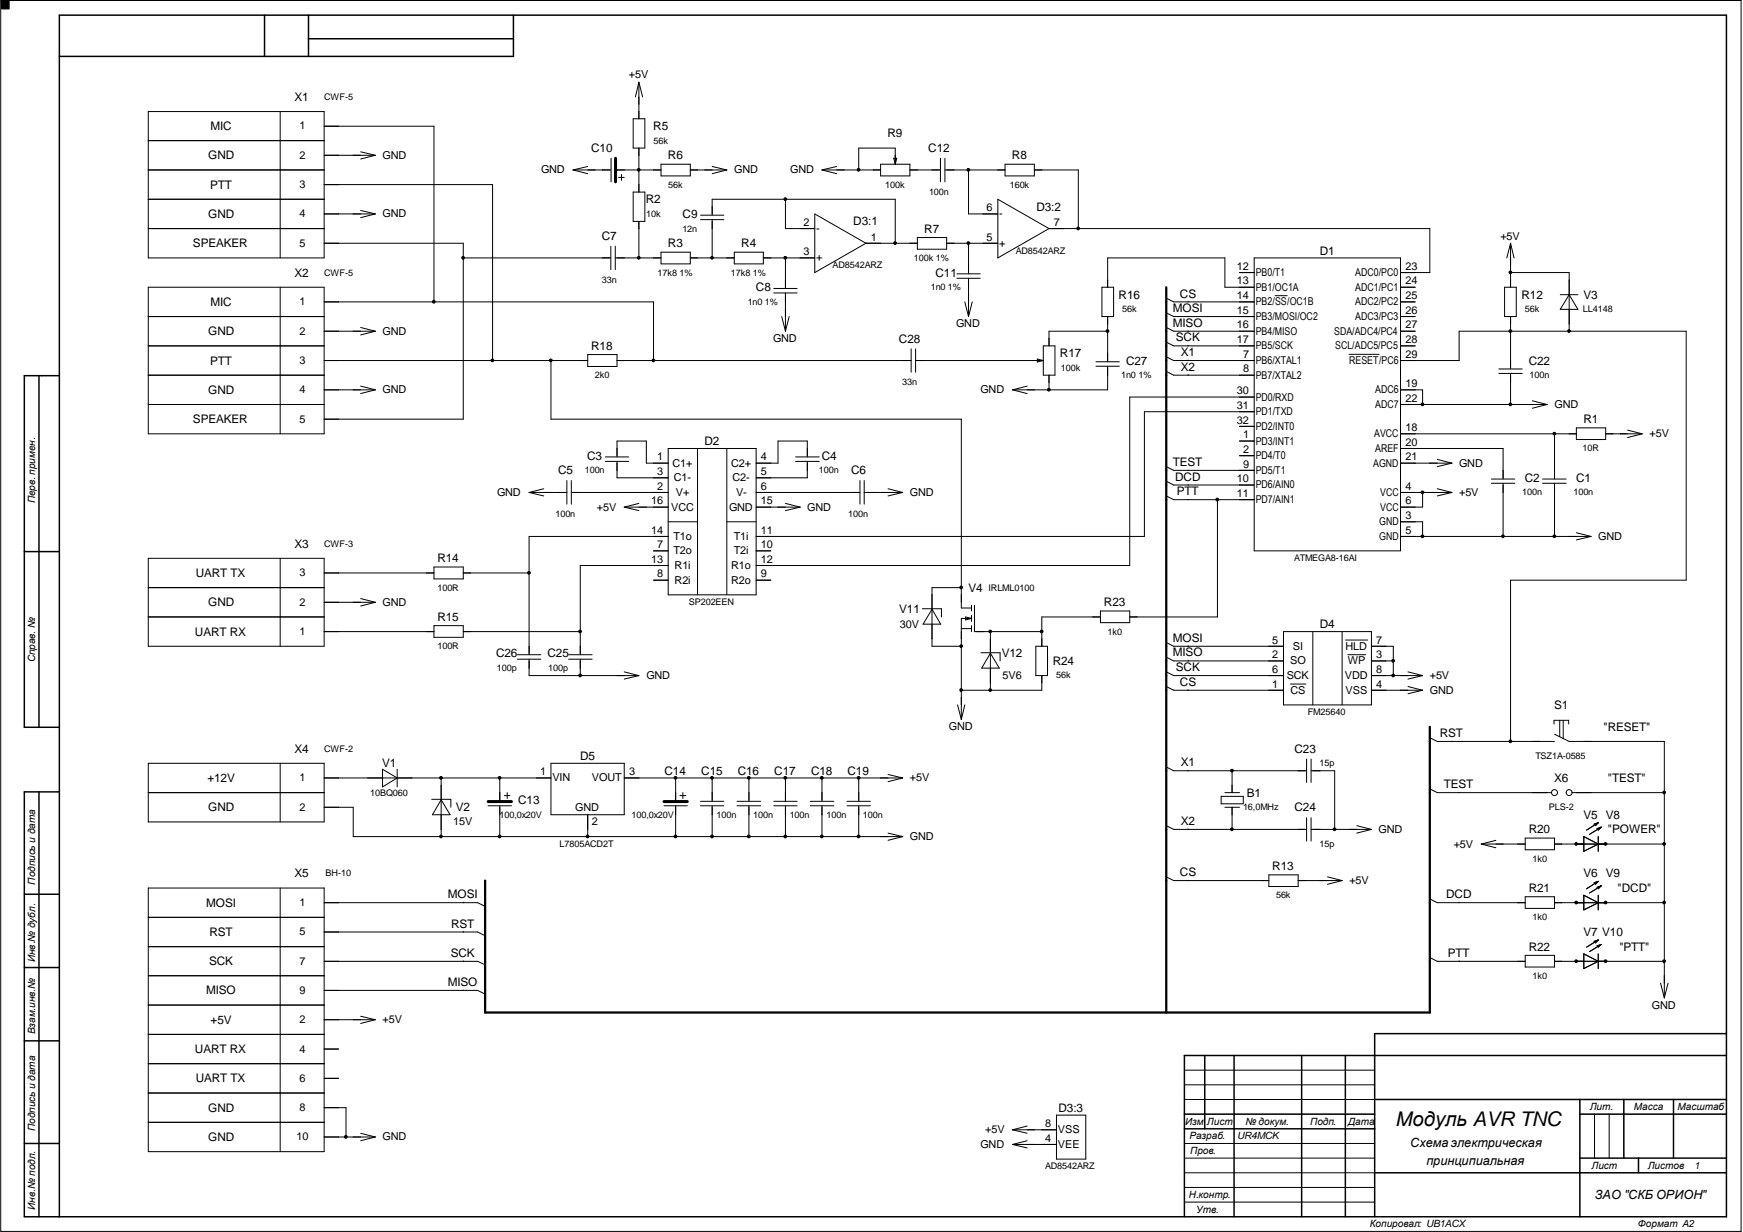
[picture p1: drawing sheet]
<svg xmlns="http://www.w3.org/2000/svg" width="297mm" height="210mm" viewBox="0 0 297 210" stroke-linecap="round" stroke-linejoin="round" font-family="sans-serif">
<g fill="none" stroke="#000" stroke-width=".25">
<path d="M45.1 2.6v7M52.6 2.6v7M52.6 6.6h34.9M87.5 2.6v7h-77.4M6.6 64v59.9M10.1 64h-6v59.9h6M4.1 94h6M6.6 134.9v72.4M10.1 134.9h-6v72.4h290.1v-204.7h-284.1v204.7M4.1 152.4h6M4.1 177.3h6M4.1 164.8h6"/>
<path d="M205.3 179.8v12.5M210.3 179.8v27.5M221.8 179.8v27.5M229.3 179.8v27.5M294.2 176.1h-59.9v31.2M294.2 179.8h-92.4v27.5M4.1 194.8h6M201.8 192.3h32.5M201.8 189.8h32.5M234.3 199.8h59.9M234.3 187.3h59.9M269.2 187.3v20"/>
<path d="M269.2 189.8h25M269.2 197.3h25M276.7 187.3v10M279.2 197.3v2.5M285.2 187.3v10"/>
</g>
<g fill="none" stroke="#000" stroke-width=".17">
<path d="M.1 .1h296.6v209.7h-296.6zM.3 .3h1.3v1.2h-1.3zM25.3 19h29.9v24.9h-29.9zM47.7 19v24.9M108.9 14v6.2M108.9 14l.6 2.5M108.9 14l-.6 2.5M25.3 29h29.9M25.3 38.9h29.9M25.3 34h29.9M25.3 24h29.9M55.2 31.5h28.7v29.9"/>
<path d="M55.2 21.5h18.8v29.9M55.2 36.4h8.8M55.2 26.5h8.8M61.5 35.9l2.5 .5M61.5 25.9l2.5 .6M64 36.4l-2.5 .7M64 26.5l-2.5 .6M97.7 29h6.4M97.7 29l2.5 .6M100.2 28.4l-2.5 .6M104.1 27v4M104.9 29h7.7"/>
<path d="M105.4 30.2h1M105.9 29.7v1M107.9 20.2h2v5h-2zM107.9 32.7h2v5h-2zM108.7 28.8h.3v.3h-.3zM108.9 25.2v7.5M108.9 37.7v6.2M112.6 28h5v2h-5zM117.6 29h6.3M119.4 37.4h4M119.4 36.7h4M121.4 36.7v-2.7h31.2v7.4"/>
<path d="M121.4 37.4v6.5M121.4 28.4l2.5 .6M123.9 29l-2.5 .6M133.7 33.8h.3v.3h-.3zM133.9 34v4.9h4.9M138.8 36.4l8.8 5-8.8 5zM140.1 29h10M140.1 29l2.5 .6M142.6 28.4l-2.5 .6M146.1 28.8h.4v.3h-.4zM150.1 28h5v2h-5zM152.3 27h.5l-.2 1z"/>
<path d="M152.6 28v-2.8h-6.3v3.8M155.1 29h5.2M160.3 27v4M161 29h10.3M161 27v4M164.9 28.8h.3v.3h-.3zM165.1 29v7.4h4.9M170 34l8.8 4.9-8.8 5zM171.3 28h5v2h-5zM176.3 29h7.5v9.9M178.8 38.9h64.9v7.5h-5M183.6 38.8h.3v.3h-.3z"/>
<path d="M25.3 48.9h29.9v25h-29.9zM25.3 58.9h29.9M25.3 53.9h29.9M47.7 48.9v25M55.2 41.4h23.7v30h-23.7M55.2 51.4h56.2v10M55.2 56.4h8.8M61.5 55.8l2.5 .6M64 56.4l-2.5 .7M73.8 51.2h.3v.4h-.3zM78.8 43.7h.3v.4h-.3zM78.9 43.9h25.2"/>
<path d="M104.1 42v3.9M104.9 43.9h7.7M104.9 42v3.9M108.7 43.7h.3v.4h-.3zM112.6 43h5v2h-5zM117.6 43.9h7.5M121.2 43.7h.3v.4h-.3zM125.1 43h5v2h-5zM130.1 43.9h8.7M131.9 49.9h3.9M131.9 49.1h3.9M133.2 53.9l.7 2.5"/>
<path d="M133.7 43.7h.3v.4h-.3zM133.9 43.9v5.2M133.9 49.9v6.5M134.5 53.9l-.6 2.5M147.6 41.4h8.7M152.4 41.2h.3v.4h-.3zM155.3 59.4v4M156 59.4v4M156.3 40.5h5v2h-5zM161.3 41.4h8.7M163.1 47.4h3.9M163.1 46.7h3.9"/>
<path d="M164.4 51.4l.7 2.5M164.9 41.2h.3v.4h-.3zM165.1 41.4v5.3M165.1 47.4v6.5M165.7 51.4l-.6 2.5M177.8 58.9h2v5h-2zM187.8 48.9h2v5h-2zM188.6 56.2h.3v.4h-.3zM188.8 48.9v-5h19.9v5h5M188.8 56.4h-10v2.5M188.8 53.9v7.7M198.8 58.3l1.2 .6h13.7"/>
<path d="M198.8 53.3l1.2 .6h13.7M198.8 50.8l1.2 .6h13.7M198.8 55.8l1.2 .6h13.7M202.5 51.4h.1M202.5 53.9h.1M202.5 56.4h.1M202.5 58.8v.1M211.2 46.4h2.5M217.3 50.4h2.1M238.6 43.9h-24.9v50h24.9M238.7 48.9h2.5M238.7 58.9h2.5"/>
<path d="M238.7 53.9h2.5M238.7 51.4h2.5M238.7 56.4h2.5M238.7 43.9v50M256.4 48.9h2v5h-2zM257.2 46.2h.4v.4h-.4zM257.2 56.2h.4v.4h-.4zM257.4 46.4h10v10M257.4 41.4v7.5M257.4 53.9v9M257.4 41.4l.6 2.5M257.4 41.4l-.6 2.5"/>
<path d="M265.9 50.2h3M267.2 56.2h.3v.4h-.3zM267.4 50.2l1.5 2.5h-3zM25.3 68.9h29.9M25.3 63.9h29.9M55.2 66.4h8.8M55.2 61.4h45M61.5 65.8l2.5 .6M64 66.4l-2.5 .7M83.7 61.2h.4v.4h-.4zM93.7 61.2h.3v.4h-.3zM93.9 61.4v10h69.9v32.2h1.8"/>
<path d="M100.2 60.4h5v2h-5zM103.2 78.6h3.9M103.2 77.9h3.9M105.2 77.9v-2.8h4.9v3.8h3.8M105.2 78.6v2.8h8.7M105.2 61.4h50.1M111.2 61.2h.3v.4h-.3zM113.9 76.4h15v24.9h-15zM118.9 76.4v24.9M123.9 76.4v24.9M135.6 78.6h4M135.6 77.9h4"/>
<path d="M137.6 77.9v-2.8h-5v3.8h-3.7M137.6 78.6v2.8h-8.7M156 61.4h21.8M172.5 66.4l2.5 .7M175 65.8l-2.5 .6M176.8 61.2l1 .2-1 .3zM178.6 66.2h.3v.4h-.3zM178.8 63.9v2.5M186.8 62.4h4M186.8 61.6h4M188.8 62.4v4h-16.3M198.8 79.5l1.2 .6h13.7"/>
<path d="M198.8 60.8l1.2 .6h13.7M198.8 63.3l1.2 .6h13.7M202.5 61.3v.1M202.5 63.8v.1M211.2 75.1h2.5M211.2 77.6h2.5M211.2 72.6h2.5M213.7 70.1h-18.7v21.3h-66.1M213.7 67.6h-21.2v28.8h-63.6M229.9 60.4h5.1M238.7 78.9h8.7M238.7 66.4h3.7v2.5"/>
<path d="M238.7 61.4h10v-5h38.7v42.4h-30v27.5M238.7 76.4h17.5v5.2M238.7 68.9h24.9M238.7 73.9h29.9M242.2 68.7h.4v.4h-.4zM244.9 78.3l2.5 .6M247.4 78.9l-2.5 .6M255.4 63.6h4M255.4 62.9h4M257.2 68.7h.4v.4h-.4zM257.4 63.6v5.3M261.2 68.3l2.4 .6"/>
<path d="M263.6 68.9l-2.4 .7M264.7 73.7h.4v.3h-.4zM264.9 73.9v7.7M268.6 72.9h5v2h-5zM273.6 73.9h6.3M277.4 73.3l2.5 .6M279.9 73.9l-2.5 .6M25.3 95.1h29.9v15h-29.9zM47.7 95.1v15M55.2 97.6h18.8M74 96.6h4.9v2h-4.9zM78.9 97.6h11.3"/>
<path d="M90 97.4h.3v.4h-.3zM90.2 83.9h6.4M90.2 83.9l2.5 .6M92.7 83.3l-2.5 .6M96.6 81.9v4M97.4 83.9h16.5M97.4 81.9v4M106.4 86.4h7.5M106.4 86.4l2.5 .6M108.9 85.8l-2.5 .6M111.4 98.8h2.5M111.4 93.9h2.5"/>
<path d="M113.9 96.4h-15v15.1M113.9 91.4h-23.7v20.1M113.9 88.9h5M123.9 88.9h5M128.9 86.4h7.5M128.9 83.9h17.7M128.9 98.8h2.5M128.9 93.9h2.5M133.9 85.8l2.5 .6M136.4 86.4l-2.5 .6M146.6 81.9v4M147.3 83.9h6.5"/>
<path d="M147.3 81.9v4M151.3 83.3l2.5 .6M153.8 83.9l-2.5 .6M163.6 99.9h.4v.4h-.4zM198.8 84.5l1.2 .6h13.7M198.8 82l1.2 .6h13.7M202.5 80.1h.1M202.5 82.6h.1M202.5 85.1h.1M207.3 84.9h.3v.4h-.3zM207.5 85.1v20h-15M238.7 83.9h8.7"/>
<path d="M238.7 88.9h3.7v2.5M238.7 91.4h32.4M242.2 91.2h.4v.3h-.4zM242.2 83.7h.4v.3h-.4zM242.4 83.9v2.5h-3.7M244.9 83.3l2.5 .6M247.4 83.9l-2.5 .6M254.2 82.3h3.9M254.2 81.6h3.9M256 91.2h.3v.3h-.3zM256.2 82.3v9.1M262.9 82.3h4"/>
<path d="M262.9 81.6h4M264.7 91.2h.4v.3h-.4zM264.9 82.3v9.1M268.6 90.8l2.5 .6M271.1 91.4l-2.5 .6M25.3 100.1h29.9M25.3 105.1h29.9M55.2 107.6h18.8M55.2 102.6h8.8M61.5 102l2.5 .6M64 102.6l-2.5 .7M74 106.6h4.9v2h-4.9z"/>
<path d="M78.9 107.6h20M88.2 112.3h4M88.2 111.5h4M90.2 112.3v2.8h18.7M96.9 112.3h4M96.9 111.5h4M98.7 114.9h.3v.3h-.3zM98.7 107.4h.3v.3h-.3zM98.9 112.3v2.8M106.4 114.5l2.5 .6M108.9 115.1l-2.5 .6M157.2 103.7h3.2v1.4"/>
<path d="M158.8 103.8l1.5 2.5h-3zM163.6 117.4h.4v.3h-.4zM163.6 109.9h.4v.3h-.4zM163.8 100.1h-5v10h5M163.8 107.1h1.8M164.5 105.1l1.1 .3-1.1 .2zM165.6 105.4h-1.8v17.2M165.6 103.1v1M165.6 104.9v1M165.6 106.6v1M166.1 103.1v4.5h11.4M167.2 111.2h3.2v1.4"/>
<path d="M168.6 117.4h.3v.3h-.3zM168.6 107.4h.3v.3h-.3zM168.8 107.6v10M168.8 111.3l1.5 2.5h-3zM176.5 110.1h2v5h-2zM177.3 107.4h.4v.3h-.4zM177.5 115.1v2.5h-13.7M187.5 105.1h-10v5M187.5 104.1h5v2h-5zM198.8 114.5l1.2 .6h18.7M198.8 112l1.2 .6h18.7M198.8 109.5l1.2 .6h18.7"/>
<path d="M198.8 117l1.2 .6h18.7M202.5 110v.1M202.5 112.5v.1M202.5 115v.1M202.5 117.5v.1M218.7 107.6h15v12.5h-15zM219.9 116.5h2.6M223.7 107.6v12.5M228.7 107.6v12.5M229.3 109.1h3.8M229.7 111.5h3M233.7 115.1h8.7"/>
<path d="M233.7 112.6h3.7M233.7 110.1h3.7v5M233.7 117.6h8.7M237.2 114.9h.4v.3h-.4zM237.2 112.4h.4v.3h-.4zM239.9 114.5l2.5 .6M239.9 117l2.5 .6M242.4 115.1l-2.5 .6M242.4 117.6l-2.5 .6M25.3 135h29.9M25.3 130h29.9v10h-29.9zM47.7 130v10"/>
<path d="M55.2 137.5h5v5h93.6M55.2 132.5h38.7M65.2 131.1l2.5 1.4-2.5 1.6zM67.7 131.1v3M73.6 136.2h3.2v1.3M75 132.3h.3v.4h-.3zM75.2 132.5v10M75.2 136.3l1.5 2.5h-3zM83.2 137.3h4M85 132.3h.3v.4h-.3zM85.2 132.5v4.1M85.2 137.3v5.2"/>
<path d="M85.9 135.6h1M86.4 135v1.1M93.9 130h12.5v8.8h-12.5zM100.2 138.8v3.7M106.4 132.5h47.4M113.2 137.3h3.9M114.9 132.3h.4v.4h-.4zM115.1 132.5v4.1M115.1 137.3v5.2M115.9 135.6h1M116.4 135v1.1M119.4 137.3h4"/>
<path d="M119.4 136.5h4M121.2 132.3h.3v.4h-.3zM121.4 132.5v4M121.4 137.3v5.2M125.6 137.3h4M125.6 136.5h4M127.4 132.3h.4v.4h-.4zM127.6 132.5v4M127.6 137.3v5.2M131.9 137.3h3.9M131.9 136.5h3.9M133.7 132.3h.3v.4h-.3z"/>
<path d="M133.9 132.5v4M133.9 137.3v5.2M138.1 137.3h4M138.1 136.5h4M139.9 132.3h.3v.4h-.3zM140.1 132.5v4M140.1 137.3v5.2M144.4 137.3h3.9M144.4 136.5h3.9M146.1 132.3h.4v.4h-.4zM146.3 132.5v4M146.3 137.3v5.2"/>
<path d="M151.3 132l2.5 .5M153.8 132.5l-2.5 .7M163.2 120.1l.6 2.5M164.4 120.1l-.6 2.5M198.8 130.7l1.2 .6h22.7M202.5 131.2v.1M208.1 135.7h3.8v1.2h-3.8zM208.7 137.5h2.5M208.7 135h2.5M209.8 131.1h.3v.4h-.3zM210 131.3v3.7M210 137.5v3.8"/>
<path d="M222.7 129.3v4M222.7 139.3v4M223.4 131.3h4.1v10M223.4 129.3v4M223.4 139.3v4M243.7 134.4l1.2 .6h19.5M243.7 125.7l1.2 .6h20M247.4 126.3h.1M248.7 135h.1M257.2 126.1h.4v.4h-.4zM264.8 123.4v-.7h2.5v.7M264.9 125.1l2.5 1.2h16.2v43.7"/>
<path d="M265.8 122.7v2.8M266.4 122.7v3.2M267.9 135h15.7M283.4 134.8h.4v.4h-.4zM25.3 151.3h29.9v44.9h-29.9zM25.3 156.3h29.9M47.7 151.3v44.9M55.2 158.8h26.2l1.3 .6M55.2 153.8h26.2l1.3 .6M75 142.3h.3v.4h-.3zM78.9 153.7v.1M78.9 158.7v.1"/>
<path d="M85 142.3h.3v.4h-.3zM100 142.3h.3v.4h-.3zM114.9 142.3h.4v.4h-.4zM121.2 142.3h.3v.4h-.3zM127.4 142.3h.4v.4h-.4zM133.7 142.3h.3v.4h-.3zM139.9 142.3h.3v.4h-.3zM146.1 142.3h.4v.4h-.4zM151.3 141.9l2.5 .6M153.8 142.5l-2.5 .7M198.8 149.4l1.2 .6h16.2M198.8 140.7l1.2 .6h22.7"/>
<path d="M202.5 141.2v.1M202.5 150h.1M209.8 141.1h.3v.3h-.3zM216.2 149.1h5v1.9h-5zM221.2 150h7.5M223.4 141.3h10.3M226.2 149.4l2.5 .6M227.3 141.1h.3v.3h-.3zM228.7 150l-2.5 .7M231.2 140.7l2.5 .6M233.7 141.3l-2.5 .6M243.7 153.2l1.2 .6h15"/>
<path d="M248.7 153.7v.1M252.4 143.8h7.5M252.4 143.8l2.5 .6M254.9 143.2l-2.5 .6M259.9 142.8h5v2h-5zM259.9 152.8h5v2h-5zM264.9 153.8h18.7M264.9 143.8h18.7M268.4 153.6h.4v.3h-.4zM268.4 143.6h.4v.3h-.4zM269.9 142.5l2.5 1.3-2.5 1.2zM269.9 152.5l2.5 1.3-2.5 1.2z"/>
<path d="M272.4 142.5v2.5M272.4 152.5v2.5M272.4 150.2l-.5 .5M272.4 150.2l-.8 .2M272.4 150.2l-2 1.2M272.4 140.2l-.5 .5M272.4 140.2l-.8 .2M272.4 140.2l-2 1.2M272.9 150.9l-.7 .3M272.9 150.9l-.5 .5M272.9 150.9l-2 1.2M272.9 140.9l-.7 .3"/>
<path d="M272.9 140.9l-.5 .5M272.9 140.9l-2 1.3M273.4 153.6h.4v.3h-.4zM273.4 143.6h.4v.3h-.4zM283.4 153.6h.4v.3h-.4zM283.4 143.6h.4v.3h-.4zM25.3 176.2h29.9M25.3 171.2h29.9M25.3 161.3h29.9M25.3 166.2h29.9M55.2 168.7h26.2l1.3 .7M55.2 163.8h26.2l1.3 .6"/>
<path d="M55.2 173.7h8.8M55.2 178.7h2.5M61.5 173.1l2.5 .6M64 173.7l-2.5 .7M78.9 163.7v.1M78.9 168.7h.1M243.7 163.2l1.2 .6h15M248.7 163.7v.1M259.9 162.8h5v2h-5zM264.9 163.8h18.7M268.4 163.6h.4v.3h-.4zM269.9 162.5l2.5 1.3-2.5 1.2z"/>
<path d="M272.4 160.1l-.5 .6M272.4 160.1l-.8 .3M272.4 162.5v2.5M272.4 160.1l-2 1.3M272.9 160.9l-.7 .3M272.9 160.9l-.5 .5M272.9 160.9l-2 1.2M273.4 163.6h.4v.3h-.4zM283 167.5l.6 2.5M283.4 163.6h.4v.3h-.4zM284.3 167.5l-.7 2.5M25.3 191.2h29.9"/>
<path d="M25.3 186.2h29.9M25.3 181.2h29.9M55.2 193.7h8.8M55.2 188.7h3.8v5M55.2 183.7h2.5M58.8 193.5h.3v.3h-.3zM61.5 193.1l2.5 .6M64 193.7l-2.5 .7M172.5 195h7.5M172.5 192.5h7.5M172.5 195l2.5 .6M172.5 192.5l2.5 .6"/>
<path d="M175 194.4l-2.5 .6M175 191.9l-2.5 .6M180 190h5v7.5h-5zM201.8 199.8h32.5M201.8 197.3h32.5M201.8 194.8h32.5M201.8 187.3h32.5M201.8 184.8h32.5M201.8 182.3h32.5M271.7 189.8v7.5M274.2 189.8v7.5M201.8 204.8h32.5"/>
<path d="M201.8 202.3h32.5"/>
<circle cx="264.9" cy="135" r=".5"/>
<circle cx="267.4" cy="135" r=".51"/>
</g>
<g fill="#000">
<path d="M.3 .3h1.3v1.2h-1.3z" fill-rule="evenodd"/>
<path d="M108.7 28.8h.3v.3h-.3z" fill-rule="evenodd"/>
<path d="M133.7 33.8h.3v.3h-.3z" fill-rule="evenodd"/>
<path d="M146.1 28.8h.4v.3h-.4z" fill-rule="evenodd"/>
<path d="M164.9 28.8h.3v.3h-.3z" fill-rule="evenodd"/>
<path d="M183.6 38.8h.3v.3h-.3z" fill-rule="evenodd"/>
<path d="M73.8 51.2h.3v.4h-.3z" fill-rule="evenodd"/>
<path d="M78.8 43.7h.3v.4h-.3z" fill-rule="evenodd"/>
<path d="M108.7 43.7h.3v.4h-.3z" fill-rule="evenodd"/>
<path d="M121.2 43.7h.3v.4h-.3z" fill-rule="evenodd"/>
<path d="M133.7 43.7h.3v.4h-.3z" fill-rule="evenodd"/>
<path d="M152.4 41.2h.3v.4h-.3z" fill-rule="evenodd"/>
<path d="M164.9 41.2h.3v.4h-.3z" fill-rule="evenodd"/>
<path d="M188.6 56.2h.3v.4h-.3z" fill-rule="evenodd"/>
<path d="M257.2 46.2h.4v.4h-.4z" fill-rule="evenodd"/>
<path d="M257.2 56.2h.4v.4h-.4z" fill-rule="evenodd"/>
<path d="M267.2 56.2h.3v.4h-.3z" fill-rule="evenodd"/>
<path d="M83.7 61.2h.4v.4h-.4z" fill-rule="evenodd"/>
<path d="M93.7 61.2h.3v.4h-.3z" fill-rule="evenodd"/>
<path d="M111.2 61.2h.3v.4h-.3z" fill-rule="evenodd"/>
<path d="M178.6 66.2h.3v.4h-.3z" fill-rule="evenodd"/>
<path d="M242.2 68.7h.4v.4h-.4z" fill-rule="evenodd"/>
<path d="M257.2 68.7h.4v.4h-.4z" fill-rule="evenodd"/>
<path d="M264.7 73.7h.4v.3h-.4z" fill-rule="evenodd"/>
<path d="M90 97.4h.3v.4h-.3z" fill-rule="evenodd"/>
<path d="M207.3 84.9h.3v.4h-.3z" fill-rule="evenodd"/>
<path d="M242.2 91.2h.4v.3h-.4z" fill-rule="evenodd"/>
<path d="M242.2 83.7h.4v.3h-.4z" fill-rule="evenodd"/>
<path d="M256 91.2h.3v.3h-.3z" fill-rule="evenodd"/>
<path d="M264.7 91.2h.4v.3h-.4z" fill-rule="evenodd"/>
<path d="M98.7 114.9h.3v.3h-.3z" fill-rule="evenodd"/>
<path d="M98.7 107.4h.3v.3h-.3z" fill-rule="evenodd"/>
<path d="M163.6 117.4h.4v.3h-.4z" fill-rule="evenodd"/>
<path d="M163.6 109.9h.4v.3h-.4z" fill-rule="evenodd"/>
<path d="M163.6 99.9h.4v.4h-.4z" fill-rule="evenodd"/>
<path d="M168.6 117.4h.3v.3h-.3z" fill-rule="evenodd"/>
<path d="M168.6 107.4h.3v.3h-.3z" fill-rule="evenodd"/>
<path d="M177.3 107.4h.4v.3h-.4z" fill-rule="evenodd"/>
<path d="M237.2 114.9h.4v.3h-.4z" fill-rule="evenodd"/>
<path d="M237.2 112.4h.4v.3h-.4z" fill-rule="evenodd"/>
<path d="M75 132.3h.3v.4h-.3z" fill-rule="evenodd"/>
<path d="M85 132.3h.3v.4h-.3z" fill-rule="evenodd"/>
<path d="M114.9 132.3h.4v.4h-.4z" fill-rule="evenodd"/>
<path d="M121.2 132.3h.3v.4h-.3z" fill-rule="evenodd"/>
<path d="M127.4 132.3h.4v.4h-.4z" fill-rule="evenodd"/>
<path d="M133.7 132.3h.3v.4h-.3z" fill-rule="evenodd"/>
<path d="M139.9 132.3h.3v.4h-.3z" fill-rule="evenodd"/>
<path d="M146.1 132.3h.4v.4h-.4z" fill-rule="evenodd"/>
<path d="M209.8 131.1h.3v.4h-.3z" fill-rule="evenodd"/>
<path d="M257.2 126.1h.4v.4h-.4z" fill-rule="evenodd"/>
<path d="M283.4 134.8h.4v.4h-.4z" fill-rule="evenodd"/>
<path d="M75 142.3h.3v.4h-.3z" fill-rule="evenodd"/>
<path d="M85 142.3h.3v.4h-.3z" fill-rule="evenodd"/>
<path d="M100 142.3h.3v.4h-.3z" fill-rule="evenodd"/>
<path d="M114.9 142.3h.4v.4h-.4z" fill-rule="evenodd"/>
<path d="M121.2 142.3h.3v.4h-.3z" fill-rule="evenodd"/>
<path d="M127.4 142.3h.4v.4h-.4z" fill-rule="evenodd"/>
<path d="M133.7 142.3h.3v.4h-.3z" fill-rule="evenodd"/>
<path d="M139.9 142.3h.3v.4h-.3z" fill-rule="evenodd"/>
<path d="M146.1 142.3h.4v.4h-.4z" fill-rule="evenodd"/>
<path d="M209.8 141.1h.3v.3h-.3z" fill-rule="evenodd"/>
<path d="M227.3 141.1h.3v.3h-.3z" fill-rule="evenodd"/>
<path d="M268.4 153.6h.4v.3h-.4z" fill-rule="evenodd"/>
<path d="M268.4 143.6h.4v.3h-.4z" fill-rule="evenodd"/>
<path d="M273.4 153.6h.4v.3h-.4z" fill-rule="evenodd"/>
<path d="M273.4 143.6h.4v.3h-.4z" fill-rule="evenodd"/>
<path d="M283.4 153.6h.4v.3h-.4z" fill-rule="evenodd"/>
<path d="M283.4 143.6h.4v.3h-.4z" fill-rule="evenodd"/>
<path d="M268.4 163.6h.4v.3h-.4z" fill-rule="evenodd"/>
<path d="M273.4 163.6h.4v.3h-.4z" fill-rule="evenodd"/>
<path d="M283.4 163.6h.4v.3h-.4z" fill-rule="evenodd"/>
<path d="M58.8 193.5h.3v.3h-.3z" fill-rule="evenodd"/>
</g>
<path d="M198.8 48.9v123.6M243.7 123.8v48.7h-161v-22.5" fill="none" stroke="#000" stroke-width=".38"/>
<path d="M104.9 27v4M83.2 136.6h4M113.2 136.6h3.9" fill="none" stroke="#000" stroke-width=".51"/>
<text font-size="3.4" x="237.9" y="191.9">Модуль AVR TNC</text>
<g font-size="2.2">
<text x="240.3" y="195.5">Схема электрическая</text>
<text x="243.1" y="198.5">принципиальная</text>
<text x="271.8" y="204.3">ЗАО &quot;СКБ ОРИОН&quot;</text>
</g>
<g font-size="2">
<text x="50.2" y="17.2">X1</text>
<text x="35.9" y="22.2">MIC</text>
<text x="111.3" y="22.2">R5</text>
<text x="151.3" y="23.4">R9</text>
<text x="35.5" y="27.1">GND</text>
<text x="100.8" y="25.9">C10</text>
<text x="113.8" y="27.1">R6</text>
<text x="158.2" y="25.9">C12</text>
<text x="172.5" y="27.1">R8</text>
<text x="35.8" y="32.1">PTT</text>
<text x="110.1" y="34.6">R2</text>
<text x="176.6" y="35.9">D3:2</text>
<text x="35.5" y="37.1">GND</text>
<text x="102.6" y="40.9">C7</text>
<text x="116.3" y="37.1">C9</text>
<text x="145.4" y="38.4">D3:1</text>
<text x="157.5" y="39.6">R7</text>
<text x="32.9" y="42.1">SPEAKER</text>
<text x="50.2" y="47.1">X2</text>
<text x="113.8" y="42.1">R3</text>
<text x="126.3" y="42.1">R4</text>
<text x="159.4" y="47.1">C11</text>
<text x="224.9" y="43.4">D1</text>
<text x="35.9" y="52.1">MIC</text>
<text x="128.8" y="49.6">C8</text>
<text x="190.6" y="50.9">R16</text>
<text x="199.9" y="53.2">MOSI</text>
<text x="201.1" y="50.7">CS</text>
<text x="259.3" y="50.9">R12</text>
<text x="269.9" y="50.9">V3</text>
<text x="35.5" y="57.1">GND</text>
<text x="100.8" y="59.6">R18</text>
<text x="153.2" y="58.4">C28</text>
<text x="199.9" y="55.7">MISO</text>
<text x="200.4" y="58.2">SCK</text>
<text x="35.8" y="62.1">PTT</text>
<text x="180.6" y="60.9">R17</text>
<text x="191.9" y="62.1">C27</text>
<text x="201.2" y="60.7">X1</text>
<text x="201.2" y="63.2">X2</text>
<text x="260.5" y="62.1">C22</text>
<text x="35.5" y="67.1">GND</text>
<text x="32.9" y="72.1">SPEAKER</text>
<text x="120.1" y="75.8">D2</text>
<text x="269.8" y="72.1">R1</text>
<text x="95.1" y="80.8">C5</text>
<text x="100.1" y="78.3">C3</text>
<text x="140" y="78.3">C4</text>
<text x="145" y="80.8">C6</text>
<text x="199.9" y="79.4">TEST</text>
<text x="200.3" y="81.9">DCD</text>
<text x="259.8" y="82.1">C2</text>
<text x="268.6" y="82.1">C1</text>
<text x="200.6" y="84.4">PTT</text>
<text x="50.2" y="93.3">X3</text>
<text x="74.5" y="95.8">R14</text>
<text x="33.4" y="98.3">UART TX</text>
<text x="165.1" y="100.8">V4</text>
<text x="35.5" y="103.3">GND</text>
<text x="74.5" y="105.8">R15</text>
<text x="153.2" y="104.5">V11</text>
<text x="188.1" y="103.3">R23</text>
<text x="224.9" y="107">D4</text>
<text x="33.2" y="108.3">UART RX</text>
<text x="84.5" y="112">C26</text>
<text x="93.3" y="112">C25</text>
<text x="170.7" y="112">V12</text>
<text x="179.4" y="113.3">R24</text>
<text x="199.9" y="111.8">MISO</text>
<text x="199.9" y="109.3">MOSI</text>
<text x="200.4" y="114.3">SCK</text>
<text x="201.1" y="116.8">CS</text>
<text x="245.4" y="125.6">RST</text>
<text x="264.9" y="120.8">S1</text>
<text x="273.3" y="124.5">&quot;RESET&quot;</text>
<text x="50.2" y="128.3">X4</text>
<text x="65.1" y="130.7">V1</text>
<text x="98.8" y="129.5">D5</text>
<text x="113.2" y="132">C14</text>
<text x="119.5" y="132">C15</text>
<text x="125.7" y="132">C16</text>
<text x="131.9" y="132">C17</text>
<text x="138.2" y="132">C18</text>
<text x="144.4" y="132">C19</text>
<text x="201.2" y="130.6">X1</text>
<text x="220.6" y="128.3">C23</text>
<text x="35.3" y="133.2">+12V</text>
<text x="88.3" y="137">C13</text>
<text x="212.5" y="135.7">B1</text>
<text x="246" y="134.3">TEST</text>
<text x="264.9" y="133.2">X6</text>
<text x="274" y="133.2">&quot;TEST&quot;</text>
<text x="35.5" y="138.2">GND</text>
<text x="77.7" y="138.2">V2</text>
<text x="201.2" y="140.5">X2</text>
<text x="220.6" y="138.2">C24</text>
<text x="260.5" y="142">R20</text>
<text x="269.9" y="139.5">V5 V8</text>
<text x="274" y="142">&quot;POWER&quot;</text>
<text x="50.2" y="149.5">X5</text>
<text x="201.1" y="149.3">CS</text>
<text x="216.8" y="148.2">R13</text>
<text x="269.9" y="149.5">V6 V9</text>
<text x="35.1" y="154.5">MOSI</text>
<text x="76.3" y="153">MOSI</text>
<text x="246.5" y="153">DCD</text>
<text x="260.5" y="152">R21</text>
<text x="275.7" y="152">&quot;DCD&quot;</text>
<text x="35.7" y="159.5">RST</text>
<text x="76.9" y="158">RST</text>
<text x="260.5" y="162">R22</text>
<text x="269.9" y="159.5">V7 V10</text>
<text x="276" y="162">&quot;PTT&quot;</text>
<text x="35.6" y="164.5">SCK</text>
<text x="76.8" y="163">SCK</text>
<text x="246.8" y="163">PTT</text>
<text x="35.1" y="169.4">MISO</text>
<text x="76.3" y="168">MISO</text>
<text x="33.2" y="179.4">UART RX</text>
<text x="35.9" y="174.4">+5V</text>
<text x="33.4" y="184.4">UART TX</text>
<text x="35.5" y="189.4">GND</text>
<text x="180.4" y="189.4">D3:3</text>
<text x="35.5" y="194.4">GND</text>
</g>
<g font-size="1.9">
<text x="107.2" y="13.3">+5V</text>
<text x="51.1" y="22.1">1</text>
<text x="51.1" y="27.1">2</text>
<text x="65.2" y="27.1">GND</text>
<text x="92.2" y="29.5">GND</text>
<text x="125.1" y="29.5">GND</text>
<text x="134.7" y="29.5">GND</text>
<text x="51.1" y="32">3</text>
<text x="168.1" y="36">6</text>
<text x="51.1" y="37">4</text>
<text x="65.2" y="37">GND</text>
<text x="136.9" y="38.5">2</text>
<text x="139.1" y="39.5">-</text>
<text x="148.4" y="41">1</text>
<text x="168.1" y="41">5</text>
<text x="170.3" y="37">-</text>
<text x="179.6" y="38.5">7</text>
<text x="255.7" y="40.8">+5V</text>
<text x="51.1" y="42">5</text>
<text x="136.9" y="43.5">3</text>
<text x="139.1" y="44.5">+</text>
<text x="170.3" y="42">+</text>
<text x="210.8" y="46">12</text>
<text x="239.5" y="46">23</text>
<text x="51.1" y="52">1</text>
<text x="210.8" y="48.5">13</text>
<text x="210.8" y="51">14</text>
<text x="210.8" y="53.5">15</text>
<text x="239.5" y="51">25</text>
<text x="239.5" y="53.5">26</text>
<text x="239.5" y="48.5">24</text>
<text x="51.1" y="57">2</text>
<text x="65.2" y="57">GND</text>
<text x="131.7" y="58.3">GND</text>
<text x="162.9" y="55.8">GND</text>
<text x="210.8" y="56">16</text>
<text x="210.8" y="58.5">17</text>
<text x="239.5" y="56">27</text>
<text x="239.5" y="58.5">28</text>
<text x="51.1" y="62">3</text>
<text x="211.8" y="63.5">8</text>
<text x="211.8" y="61">7</text>
<text x="239.5" y="66">19</text>
<text x="239.5" y="61">29</text>
<text x="51.1" y="67">4</text>
<text x="65.2" y="67">GND</text>
<text x="167.1" y="67">GND</text>
<text x="210.8" y="67.2">30</text>
<text x="210.8" y="69.7">31</text>
<text x="239.5" y="68.5">22</text>
<text x="264.9" y="69.5">GND</text>
<text x="51.1" y="72">5</text>
<text x="210.8" y="72.2">32</text>
<text x="211.8" y="77.2">2</text>
<text x="211.8" y="74.7">1</text>
<text x="239.5" y="73.4">18</text>
<text x="239.5" y="75.9">20</text>
<text x="281.1" y="74.5">+5V</text>
<text x="112" y="83.4">2</text>
<text x="112" y="78.4">1</text>
<text x="112" y="80.9">3</text>
<text x="114.6" y="79.5">C1+</text>
<text x="114.8" y="82">C1-</text>
<text x="124.6" y="79.5">C2+</text>
<text x="124.8" y="82">C2-</text>
<text x="129.7" y="83.4">6</text>
<text x="129.7" y="78.4">4</text>
<text x="129.7" y="80.9">5</text>
<text x="210.8" y="82.2">10</text>
<text x="211.8" y="79.7">9</text>
<text x="239.5" y="78.4">21</text>
<text x="239.5" y="83.4">4</text>
<text x="248.7" y="79.5">GND</text>
<text x="84.7" y="84.5">GND</text>
<text x="101.7" y="87">+5V</text>
<text x="111" y="85.9">16</text>
<text x="114.4" y="87">VCC</text>
<text x="115.2" y="84.5">V+</text>
<text x="124.2" y="87">GND</text>
<text x="125.4" y="84.5">V-</text>
<text x="129.7" y="85.9">15</text>
<text x="137.6" y="87">GND</text>
<text x="155.1" y="84.5">GND</text>
<text x="210.8" y="84.7">11</text>
<text x="239.5" y="85.9">6</text>
<text x="239.5" y="88.4">3</text>
<text x="248.7" y="84.5">+5V</text>
<text x="111" y="90.9">14</text>
<text x="111" y="95.9">13</text>
<text x="112" y="93.4">7</text>
<text x="114.8" y="94.4">T2o</text>
<text x="114.8" y="91.9">T1o</text>
<text x="125" y="91.9">T1i</text>
<text x="125" y="94.4">T2i</text>
<text x="129.7" y="90.9">11</text>
<text x="129.7" y="93.4">10</text>
<text x="129.7" y="95.9">12</text>
<text x="239.5" y="90.9">5</text>
<text x="272.4" y="91.9">GND</text>
<text x="51.1" y="98.2">3</text>
<text x="112" y="98.4">8</text>
<text x="115" y="99.4">R2i</text>
<text x="115" y="96.9">R1i</text>
<text x="124.6" y="99.4">R2o</text>
<text x="124.6" y="96.9">R1o</text>
<text x="129.7" y="98.4">9</text>
<text x="51.1" y="103.2">2</text>
<text x="65.2" y="103.2">GND</text>
<text x="153.4" y="106.9">30V</text>
<text x="51.1" y="108.2">1</text>
<text x="216.8" y="112.1">2</text>
<text x="216.8" y="109.6">5</text>
<text x="219.9" y="113.2">SO</text>
<text x="220.3" y="110.7">SI</text>
<text x="229.3" y="110.7">HLD</text>
<text x="229.7" y="113.2">WP</text>
<text x="234.5" y="112.1">3</text>
<text x="234.5" y="109.6">7</text>
<text x="110.1" y="115.7">GND</text>
<text x="170.9" y="115.7">5V6</text>
<text x="216.8" y="114.6">6</text>
<text x="216.8" y="117.1">1</text>
<text x="219.3" y="115.7">SCK</text>
<text x="219.9" y="118.2">CS</text>
<text x="229.2" y="115.7">VDD</text>
<text x="229.3" y="118.2">VSS</text>
<text x="234.5" y="114.6">8</text>
<text x="234.5" y="117.1">4</text>
<text x="243.7" y="115.7">+5V</text>
<text x="243.7" y="118.2">GND</text>
<text x="161.7" y="124.4">GND</text>
<text x="51.1" y="133.1">1</text>
<text x="92" y="132.1">1</text>
<text x="94.1" y="133.1">VIN</text>
<text x="100.9" y="133.1">VOUT</text>
<text x="107.2" y="132.1">3</text>
<text x="155.1" y="133.1">+5V</text>
<text x="51.1" y="138.1">2</text>
<text x="77.3" y="140.6">15V</text>
<text x="98" y="138.1">GND</text>
<text x="100.9" y="140.6">2</text>
<text x="155.1" y="143.1">GND</text>
<text x="234.9" y="141.9">GND</text>
<text x="247.7" y="144.4">+5V</text>
<text x="51.1" y="154.4">1</text>
<text x="230" y="150.6">+5V</text>
<text x="51.1" y="159.4">5</text>
<text x="51.1" y="164.3">7</text>
<text x="51.1" y="169.3">9</text>
<text x="281.5" y="171.8">GND</text>
<text x="51.1" y="174.3">2</text>
<text x="51.1" y="179.3">4</text>
<text x="65.2" y="174.3">+5V</text>
<text x="51.1" y="184.3">6</text>
<text x="51.1" y="189.3">8</text>
<text x="50.5" y="194.3">10</text>
<text x="65.2" y="194.3">GND</text>
<text x="167.1" y="195.6">GND</text>
<text x="167.9" y="193.1">+5V</text>
<text x="178.1" y="192">8</text>
<text x="178.1" y="194.5">4</text>
<text x="180.3" y="193.1">VSS</text>
<text x="180.3" y="195.6">VEE</text>
</g>
<g font-size="1.8">
<text x="214" y="47">PB0/T1</text>
<text x="231" y="47">ADC0/PC0</text>
<text x="214" y="49.5">PB1/OC1A</text>
<text x="214" y="52">PB2/SS/OC1B</text>
<text x="231" y="52">ADC2/PC2</text>
<text x="231" y="49.5">ADC1/PC1</text>
<text x="214" y="57">PB4/MISO</text>
<text x="214" y="59.5">PB5/SCK</text>
<text x="214" y="54.5">PB3/MOSI/OC2</text>
<text x="227.4" y="57">SDA/ADC4/PC4</text>
<text x="227.5" y="59.5">SCL/ADC5/PC5</text>
<text x="231" y="54.5">ADC3/PC3</text>
<text x="214" y="64.5">PB7/XTAL2</text>
<text x="214" y="62">PB6/XTAL1</text>
<text x="229.9" y="62">RESET/PC6</text>
<text x="214" y="68.2">PD0/RXD</text>
<text x="214" y="70.7">PD1/TXD</text>
<text x="234.4" y="67">ADC6</text>
<text x="234.4" y="69.5">ADC7</text>
<text x="214" y="73.2">PD2/INT0</text>
<text x="214" y="75.7">PD3/INT1</text>
<text x="234.2" y="74.5">AVCC</text>
<text x="234.4" y="77">AREF</text>
<text x="214" y="78.2">PD4/T0</text>
<text x="214" y="80.7">PD5/T1</text>
<text x="214" y="83.2">PD6/AIN0</text>
<text x="234" y="79.5">AGND</text>
<text x="214" y="85.7">PD7/AIN1</text>
<text x="235" y="89.5">GND</text>
<text x="235.2" y="84.5">VCC</text>
<text x="235.2" y="87">VCC</text>
<text x="235" y="91.9">GND</text>
</g>
<g font-size="1.7">
<text x="6" y="85.8" transform="rotate(-90 6 85.8)">Перв. примен.</text>
<text x="6" y="112.9" transform="rotate(-90 6 112.9)">Справ. №</text>
<text x="6" y="150.7" transform="rotate(-90 6 150.7)">Подпись и дата</text>
<text x="6" y="164" transform="rotate(-90 6 164)">Инв.№ дубл.</text>
<text x="6" y="176.2" transform="rotate(-90 6 176.2)">Взам.инв.№</text>
<text x="202" y="191.6">Изм</text>
<text x="205.7" y="191.6">Лист</text>
<text x="212.3" y="191.6">№ докум.</text>
<text x="223.3" y="191.6">Подп.</text>
<text x="229.7" y="191.6">Дата</text>
<text x="270.9" y="189.1">Лит.</text>
<text x="278.4" y="189.1">Масса</text>
<text x="285.9" y="189.1">Масштаб</text>
<text x="6" y="192.7" transform="rotate(-90 6 192.7)">Подпись и дата</text>
<text x="202.7" y="194.1">Разраб.</text>
<text x="202.8" y="196.6">Пров.</text>
<text x="210.9" y="194.1">UR4MCK</text>
<text x="271.2" y="199.1">Лист</text>
<text x="280.8" y="199.1">Листов</text>
<text x="288.7" y="199.1">1</text>
<text x="6" y="206.2" transform="rotate(-90 6 206.2)">Инв.№ подл.</text>
<text x="202.6" y="204">Н.контр.</text>
<text x="203.9" y="206.6">Утв.</text>
<text x="233.4" y="209.1">Копировал: UB1ACX</text>
<text x="279.1" y="209.1">Формат А2</text>
</g>
<g font-size="1.6">
<text x="55.2" y="17">CWF-5</text>
<text x="111.4" y="24.5">56k</text>
<text x="113.9" y="32">56k</text>
<text x="150.9" y="32">100k</text>
<text x="158.3" y="33.2">100n</text>
<text x="172.1" y="32">160k</text>
<text x="110.1" y="37">10k</text>
<text x="116.3" y="39.5">12n</text>
<text x="55.2" y="46.9">CWF-5</text>
<text x="112.1" y="46.9">17k8 1%</text>
<text x="124.5" y="46.9">17k8 1%</text>
<text x="141.9" y="45.7">AD8542ARZ</text>
<text x="155.7" y="44.4">100k 1%</text>
<text x="173.1" y="43.2">AD8542ARZ</text>
<text x="102.6" y="48.2">33n</text>
<text x="127.4" y="51.9">1n0 1%</text>
<text x="158.6" y="49.4">1n0 1%</text>
<text x="191.3" y="53.2">56k</text>
<text x="259.9" y="53.2">56k</text>
<text x="269.7" y="53.2">LL4148</text>
<text x="101.4" y="64.4">2k0</text>
<text x="153.8" y="65.7">33n</text>
<text x="180.8" y="63.2">100k</text>
<text x="191.1" y="64.4">1n0 1%</text>
<text x="260.6" y="64.4">100n</text>
<text x="269.7" y="76.9">10R</text>
<text x="99.6" y="80.6">100n</text>
<text x="139.6" y="80.6">100n</text>
<text x="94.7" y="88.1">100n</text>
<text x="144.6" y="88.1">100n</text>
<text x="259.4" y="84.4">100n</text>
<text x="268.1" y="84.4">100n</text>
<text x="55.2" y="93.1">CWF-3</text>
<text x="220.6" y="95.6">ATMEGA8-16AI</text>
<text x="74.5" y="100.6">100R</text>
<text x="168.5" y="100.6">IRLML0100</text>
<text x="117.4" y="103.1">SP202EEN</text>
<text x="74.5" y="110.6">100R</text>
<text x="188.8" y="108.1">1k0</text>
<text x="84.7" y="114.3">100p</text>
<text x="93.4" y="114.3">100p</text>
<text x="180" y="115.6">56k</text>
<text x="222.9" y="121.8">FM25640</text>
<text x="55.2" y="128.1">CWF-2</text>
<text x="224.9" y="130.6">15p</text>
<text x="261.7" y="129.3">TSZ1A-0585</text>
<text x="63.1" y="135.6">10BQ060</text>
<text x="85.1" y="139.3">100,0x20V</text>
<text x="107.6" y="139.3">100,0x20V</text>
<text x="122.1" y="139.3">100n</text>
<text x="128.4" y="139.3">100n</text>
<text x="134.6" y="139.3">100n</text>
<text x="140.8" y="139.3">100n</text>
<text x="147.1" y="139.3">100n</text>
<text x="211.8" y="138">16,0MHz</text>
<text x="263.9" y="138">PLS-2</text>
<text x="55.5" y="149.3">BH-10</text>
<text x="95.4" y="144.3">L7805ACD2T</text>
<text x="224.9" y="144.3">15p</text>
<text x="261.2" y="146.8">1k0</text>
<text x="217.5" y="153">56k</text>
<text x="261.2" y="156.8">1k0</text>
<text x="261.2" y="166.8">1k0</text>
<text x="178.1" y="199.2">AD8542ARZ</text>
</g>
</svg>
